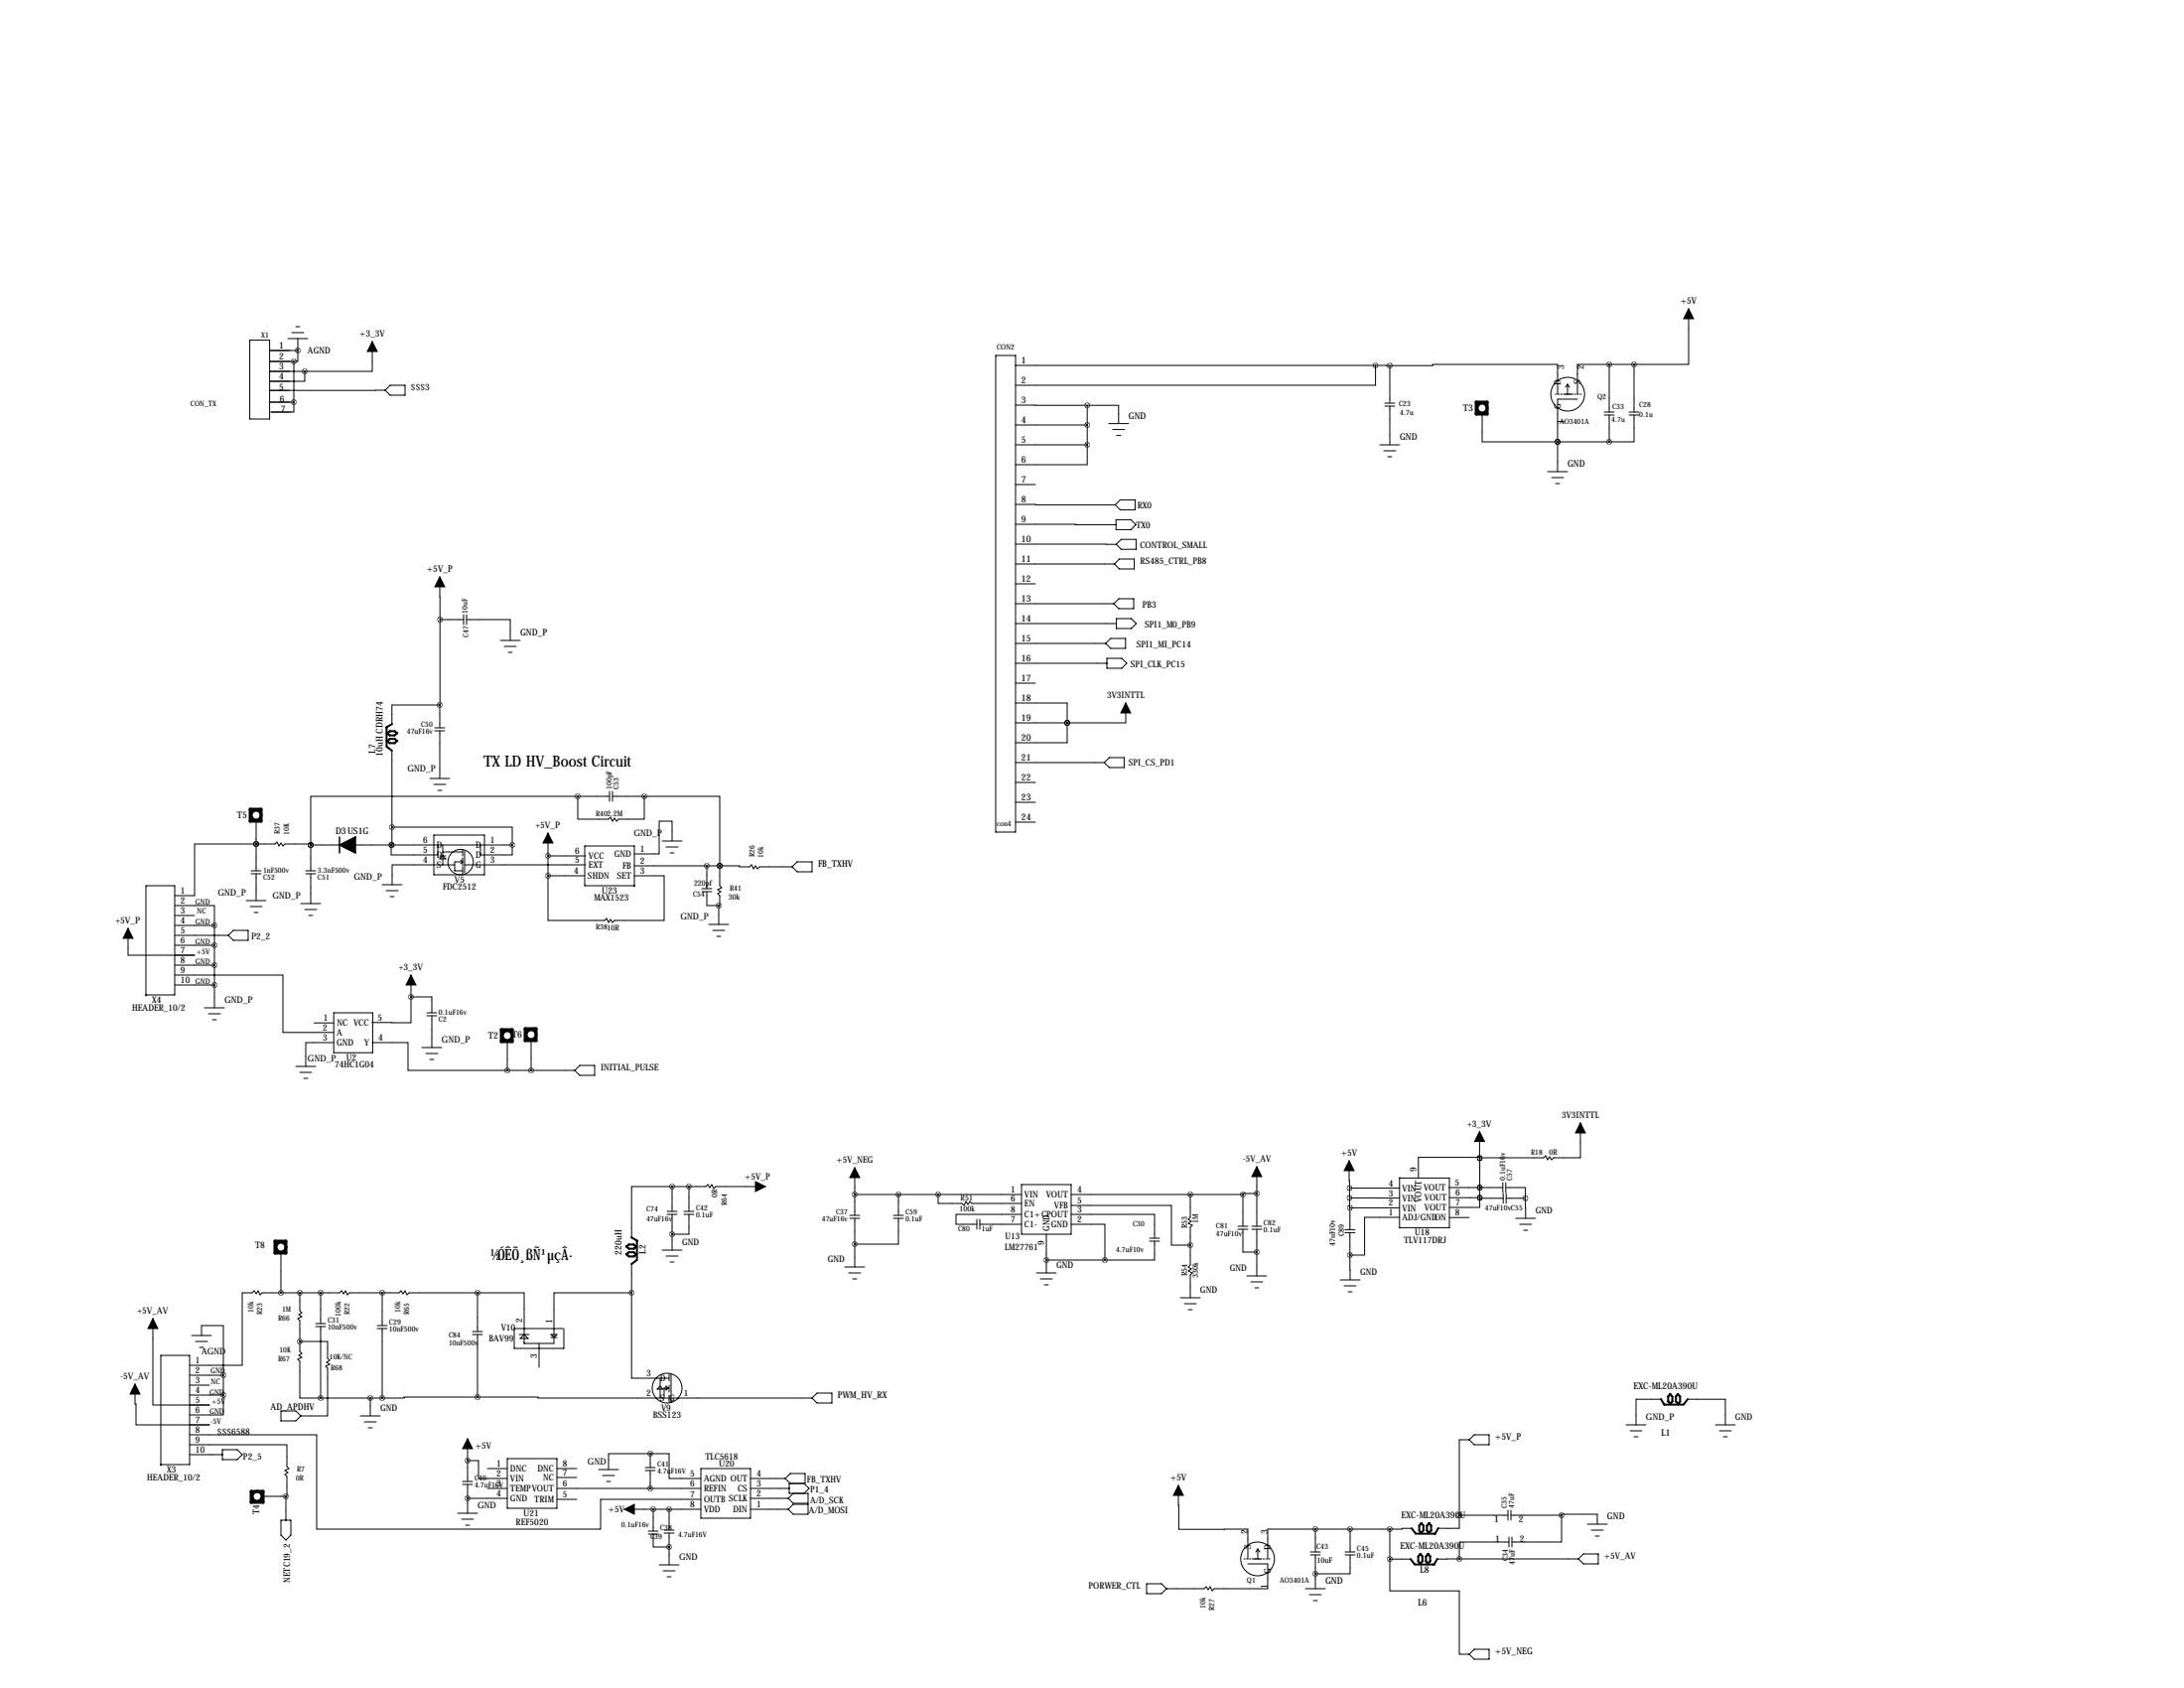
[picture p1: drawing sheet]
<svg xmlns="http://www.w3.org/2000/svg" width="559mm" height="432mm" viewBox="0 0 559 432" stroke-linecap="round" stroke-linejoin="round" font-family="sans-serif">
<g fill="none" stroke="#000" stroke-width=".25">
<path d="M432.1 79v14.2h-14M63.9 87h5.1v20.2h-5.1zM69.1 89.7h7.1M69.1 92.5h6.1M69.1 95h8.9M73.7 86.6h5M74.7 85.1h3M75.2 92.5v10.4M75.7 83.6h1M76.2 89.7v2.8h-1M76.2 86.6v3.1M78 95v2.5h-8.9h5.1"/>
<path d="M95.2 87.4v7.6h-17.2M98.6 99.8l-29.7 .1h5.1M99.8 98.6h3.8v2.5h-3.8l-1.2-1.3zM254.8 90.9h5v122h-5zM259.8 93.5h92.1M351.9 93.5v5.1h-92.1M351.9 93.5h3.7M355.6 93.5h11v-.3h31.9v7.6M355.6 93.5v9.6M401.1 98.3v2.5M401.1 98.3l-.5 .8M401.1 98.3l.5 .8"/>
<path d="M411.7 93.2v12.2M418.1 93.2h-14.5v7.6M418.1 93.2v12.2M69.1 102.9h6.1M75.2 102.9v2.5h-5.9h5.1M259.8 103.6l18.4 .1M259.8 108.7h18.4M259.8 113.8h18.4M278.2 113.8v5.1h-18.4M278.2 103.7h8v4.7M278.2 103.7v10.1M283.7 108.4h5"/>
<path d="M284.7 109.9h3M285.7 111.4h1M353.1 113.8h5M354.1 115.3h3M354.3 103.1h2.6M354.3 103.9h2.6M355.1 116.8h1M355.6 103.9v9.9M379.2 105.4v7.6h19.3M398.5 113h.1M398.5 113h13.2M400.3 100.8h1.8"/>
<path d="M403.6 102.1h-5.1v18.5M410.5 105.4h2.5M410.5 106.2h2.5M411.7 106.2v6.8M416.8 105.4h2.6M416.8 106.2h2.6M418.1 106.2v6.8h-6.4M259.8 134.1l25.7 .1M259.8 129l25.5 .1M259.8 139.2h25.8M259.8 124h5.1M285.5 132.9h3.9l1.2 1.3-1.2 1.3h-3.9z"/>
<path d="M285.6 139.2l1.3-1.2h3.8v2.5h-3.8zM286.6 127.9h3.8v2.5h-3.8l-1.3-1.3zM396 120.6h5.1M397 122.2h3M398 123.7h1M112.5 147.6l.1 10.9M112.6 158.5l-.1 21.8M112.6 158.5h6M118.6 157.2v2.6M119.4 158.5h11.2v5.3M119.4 157.2v2.6M259.8 144.3h25.3"/>
<path d="M259.8 149.4h5.1M259.8 154.4h25.2M259.8 159.5h25.8M285.1 144.3l1.3-1.3h3.8v2.5h-3.8zM285.6 158.2h3.9l1.2 1.3-1.2 1.3h-3.9zM286.3 153.2h3.8v2.5h-3.8l-1.3-1.3zM128 163.8h5.1M129 165.4h3.1M130 166.9h1.1M259.8 179.8h13.2v5.1M259.8 164.6h23.1M259.8 169.7h23.4"/>
<path d="M259.8 174.8h5.1M282.9 164.6l1.3-1.3h3.8v2.6h-3.8zM283.2 168.4h3.8l1.3 1.3-1.3 1.2h-3.8zM288 179.8v5.1h-28.2M100.3 191.9v24.3M110 199.1h5.1M111.3 186.2h2.5M111.3 186.9h2.5M112.5 180.3h-12.2v5M112.5 180.3v5.9M112.5 186.9v12.2M259.8 195.1h22.7"/>
<path d="M273 184.9h.1M273 184.9v5.1h-13.2M283.8 193.8h3.8v2.5h-3.8l-1.3-1.2zM65.5 215.9h4.9l.5-.5 .5 1 .5-.8 .5 .8 .5-.5h6.6v.3M65.5 215.9h.1M65.5 215.9h-15.7v13.2h-5.1M65.5 209.5v13.3M79.5 216.2h.1M79.5 216.2h7.4M79.5 216.2v6.6M90.9 216.2h40.2M100.1 216.2v2.5h11.9v-2.5"/>
<path d="M100.3 211.6h30.8v4.6M111 213.6h13v10.2h-13zM111 200.7h3M112 202.2h1M112.5 218.9h1.5M112.5 219.7l.8-.8 .7 .8zM113.3 217.9h5.1M113.3 216.2v5M117.9 220l.5 .5M118.4 217.4v1.5M118.4 219.5v2M118.9 217.7v5.6"/>
<path d="M122.9 216.2v2.5h8.2v-2.5M140.2 218.9h9.7M140.2 213.1v10.9M147.8 203.7v5.8h7.9l.5-.5 .5 1.1 .5-.8 .5 .8 .5-.6h6.6v-5.8M147.8 203.7h-68.3v12.5M147.8 203.7h8.2M156 202.4v2.6M156.7 202.4v2.6M156.7 203.7h8.1M164.8 203.7h19.3v17.8M169.4 215.1h5.1M170.4 216.7h3.1"/>
<path d="M171.4 218.2h1.1M172 215.1v-5h-3.3v8.3h-6.4M259.8 200.2h5.1M259.8 205.2h5.1M259.8 210.3h5.1M32.8 237.5v6.8h17h-5.1M44.7 231.6h10.2v5.1M44.7 234.2h5.1M44.7 236.7h10.2M44.7 239.3h13.7M54.9 236.7v21.1M58.4 239.3l1.3-1.3h3.8v2.5h-3.8z"/>
<path d="M63 230.4h5.1M64 231.9h3.1M64.3 222.8h2.5M64.3 223.5h2.5M65 233.4h1M65.5 223.5v6.9M77 231.1h5M78 232.7h3M78.2 222.8h2.6M78.2 223.5h2.6M79 234.2h1M79.5 223.5v7.6"/>
<path d="M97.8 226.3h5.1M98.8 227.8h3.1M99.8 229.4h1M116.3 221.2h-16v5.1M118.4 221.7v1.8M118.4 220.5h-2.1v2.3h2.1M118.4 220.5l-.5 .5M118.9 221.2h31M140.2 224v11.5h14.5l.5-.6 .5 1.1 .5-.8 .5 .8 .5-.5h12.7v-11.5h-7.6M140.2 224h9.4M162.3 226.6h-12.7v-10.2h12.7v10.4M162.3 221.5h21.8"/>
<path d="M179.6 228.1h2.5M179.6 227.3h2.5M180.8 221.5v5.8M181.4 236.5h5M182.4 238h3M183.4 239.5h1M183.9 231.6v4.9M184.1 221.5h.1M184.1 221.5h5.1v.2h2.6l.5-.5 .5 1 .5-.7 .5 .7 .5-.5h8.4M184.1 221.5v5.1l.6 .5-1.1 .5 .8 .5-.8 .5 .5 .5v2.5h-3.3v-3.5M202.7 221.7l1.3-1.2h3.8v2.5h-3.8zM37.3 254.5h7.4v-27.9h-7.4v28.2"/>
<path d="M44.7 249.4h27.7v14.7h12.9M44.7 241.8h10.2M44.7 246.9h10.2M44.7 252h10.2M52.3 257.8h5.1M53.3 259.3h3.1M105.2 255v6.6h-10.1M105.2 255h5.3v4.1M105.2 249.4v5.6M109.2 259.1h2.6M109.2 259.8h2.6M110.5 259.8v8.2"/>
<path d="M54.4 260.9h1M75.7 272.8h5.1M76.7 274.3h3.1M77.7 275.8h1M80.4 261.7h5M85.3 266.7h-7.1v6.1M85.4 269.1v-10h10v10.2l-10 .1M95.2 266.7h9.2v7.1h25.4M107.9 268h5.1M109 269.5h3M110 271h1M129.8 265.9v7.9"/>
<path d="M129.8 273.8h17.3M135.9 265.7v8.1M148.3 272.5h3.8v2.6h-3.8l-1.2-1.3zM218.7 298.7v12.2M321.6 298.4v15.3M345.2 296.9l.1 7M378.6 296.2v.1M378.6 289.5v6.7M378.6 296.3v-.2h-15.7v5M378.6 296.3v10.1M404.4 287.3v8.9h-6.9l-.5 .5-.5-.8-.5 .8-.5-1-.5 .5h-16.4M169.4 319.8h5.1"/>
<path d="M170.7 310.6h2.5M170.7 309.9h2.5M172 303.5h-10.4v13.1M172 303.5h8.6l.5-.5 .5 .8 .5-.8 .5 1 .5-.5h12.7M172 303.5v6.4M172 310.6v9.2M175 310.6h2.5M175 309.9h2.5M176.3 303.5v6.4M176.3 310.6v5.1h-4.3M217.4 310.9h2.6M217.4 311.7h2.6"/>
<path d="M218.7 311.7v12.4M218.7 305.6h42.7M228.6 310.9h2.5M228.6 311.7h2.5M229.9 311.7v6.6h-11.2M229.9 305.6v5.3M240 305.6v2.2h6.1l.5 .6 .5-1.1 .5 .8 .6-.8 .5 .5h12.7M249.9 311.9v2.6M250.7 311.9v2.6M250.7 313.2h10.7M261.4 310.6h-16.8v2.6h5.3M261.4 303h12.7v12.7h-12.7z"/>
<path d="M267.7 315.7v9.9M274.1 310.6h21.3v6.1M274.1 313.2h8.6v9.1M274.1 308.4h25.6v10.1h4.8M274.1 305.6h43.9M294.1 316.7h2.6M294.1 317.5h2.6M295.4 317.5v4.8h-12.7M304.5 305.6v5.8l-.5 .5 .8 .5-.8 .5 1.1 .5-.6 .5v9.7l-.5 .5 .8 .5-.8 .5 1.1 .5-.6 .5v5.9M316.7 313.7h2.6M316.7 314.5h2.6M318 314.5v5.8h3.6"/>
<path d="M318 305.6v8.1M320.3 313.7h2.5M320.3 314.5h2.5M321.6 305.3h-3.6v.3M321.6 314.5v11.9M344.1 314.6h2.6M344.1 315.3h2.6M345.3 306.4l12.7 .1M345.3 306.4l.1 2.6M345.3 303.9h12.7M345.3 303.9v2.5M345.4 309h12.6"/>
<path d="M345.4 309v5.6M345.4 315.3v5.8M358 311.4h-8.9v9.7h-3.7M358.1 301.3h12.7v12.7h-12.7zM370.7 303.8h13.8M370.8 311.5h5.1M370.9 306.4h7.7M378.6 306.4v2.5h-7.7M378.6 303.8h.1M378.6 306.4v.1h6M378.6 306.4h.1M384.5 302.5v2.6"/>
<path d="M384.6 305.3v2.5M385.3 303.8h5v2.7M385.3 302.5v2.6M385.4 305.3v2.5M385.4 306.5h4.9M387.8 311.7h5.1M388.8 313.2h3.1M389.8 314.7h1.1M390.3 306.5v5.2M39.1 337.3v22.1h14.5h-5.1M71.9 320v10.7M76.7 330.7v4.6l.5 .5-.7 .5 .7 .5-1 .5 .5 .5v7.9l.5 .5-.7 .5 .7 .5-1 .5 .5 .5v9.4h5.3"/>
<path d="M80.8 338.6h2.5M80.8 339.3h2.5M82 330.7v7.9M82 339.3v18.3M96.5 339.1h2.6M96.5 339.9h2.6M97.8 339.9v17.7M97.8 330.7v8.4M122.2 330.7h11.9v13h7.6v-13h19.9M122.2 330.7h-17.6l-.5 .5-.5-1-.5 .8-.5-.8-.5 .5h-12.7l-.5 .5-.5-1-.5 .8-.5-.8-.5 .5h-19.8l-.6 .5-.5-1-.5 .8-.5-.8-.5 .5h-2.5v18.5h-13.5M122.2 330.7v9.9M144 339.9h-12.4v5h12.7v-5"/>
<path d="M161.6 330.7v21.9h9.6M161.6 323.2v7.5M170.4 321.3h3.1M171.4 322.8h1.1M216.2 324.1h5M217.2 325.6h3M218.2 327.2h1M265.2 325.6h5.1M266.2 327.2h3M267.2 328.7h1M267.7 322.3h15M302 332h5.1"/>
<path d="M303 333.5h3.1M304 335h1.1M319 326.4h5.1M320 327.9h3.1M321.1 329.4h1M342.9 327.4h5.1M343.9 328.9h3.1M344.9 330.5h1M345.4 321.1v6.3M34.5 354.1v5.1h.3v5.3h18.8h-5.1M48.5 351.8h8.6M48.5 354.3h5.1"/>
<path d="M48.5 356.9h8.6M49 341.6h5.1M50 343.2h3.1M51.1 344.7h1M51.6 341.6v-2.5h5.5v12.7M57.1 356.9v5h-8.6M57.1 351.8v5.1M76.7 343.2h.1M76.7 343.2h7.1v4.3l.5 .5-.7 .5 .7 .5-1 .5 .5 .5v12.2h-6.8M82 357.6h15.8M94.7 357.6v4.6M120.9 340.6h2.5"/>
<path d="M120.9 341.4h2.5M122.2 357.4h15.5v.2h33.5M122.2 357.4h-18.8v.2h-5.6M122.2 341.4v16M132.8 341.4h2.6M134.1 341.4l1 1h-2zM137.9 343.7v6.1M141 341.4h1.5l-.8 .7zM141 342.1h1.5M168.9 352.6v5M168.9 354.6l.8 .7h-1.6zM170.4 354.6l.5 .5-.5 .5z"/>
<path d="M171.2 351.5v1.8M171.2 354.3v1.8M171.2 356.9v1.7M171.2 355.1h-1.3v2.5M171.7 351.5v7.1h.3M171.7 357.6h36.1M173.5 357.6v.3M209 356.4h3.9v2.5h-3.9l-1.2-1.3zM425.1 357.9h-6.5v6.6M431.7 357.9h9.8v6.6M41.1 374.6h7.4v-27.9h-7.4v28.2M48.5 367h32.5v24.2h72.7v-7.7h25.6"/>
<path d="M48.5 369.6h24.9v5.6l.5 .5-1 .5 .8 .5-.8 .5 .5 .5v5.1h-.2M48.5 372.1h8.4M56.9 370.8h3.8l1.3 1.3-1.3 1.3h-3.8zM71.9 360.9h3.8l1.3 1.3-1.3 1.3h-3.8zM92.2 362.2h5.1M93.2 363.7h3.1M94.2 365.3h1M118.4 379h2.5M118.4 379.7h2.5M119.6 373.6h2.8v4.6h7.4M119.6 368v11M119.6 379.7v7.4"/>
<path d="M124.7 375.7h5.1M129.8 373.1h12.7v12.7h-12.7zM142.5 375.7h5.1M142.5 378h5.1M153.2 375.9h5M154.2 377.4h3M155.2 379h1M165.1 375.4h2.5M165.1 376.2h2.5M166.4 371.9h4.8v6.3h8.1M166.4 371.9h.1M166.4 371.9h-10.7v4"/>
<path d="M166.4 371.9v3.5M166.4 376.2v4.5M179.3 375.7h12.7v12.7h-12.7zM192 378.2h8.9M200.9 378.2l1.3-1.3h3.8v2.6h-4.1v2.5h4.9v2.6h-3.9l-1.2-1.3M200.9 378.2l1.3 1.3M205.7 379.5l1.3 1.2-1.3 1.3M301.5 380l.1 11.2h17.7v7.6M375.9 368.3h-2.5v19.3M377.2 367h3.8v2.6h-3.8l-1.3-1.3zM416.1 364.5h5M417.1 366h3"/>
<path d="M418.1 367.5h1M438.9 364.5h5.1M439.9 366h3.1M440.9 367.5h1.1M66.8 382.8h6.4M71.9 388.9h2.5v3.8l-1.2 1.3-1.3-1.3zM73.2 382.8v6.1M117.1 387.1h5.1M118.1 388.6h3.1M119.1 390.1h1M119.6 383.3h10.2M124.7 380.7h5.1"/>
<path d="M142.5 380.7h36.8M142.5 383.5h5.1M159.8 386.1h19.5M165.9 391.7h2.5M165.9 392.4h2.5M167.1 386.1v5.6M167.1 392.4v3.3h4.1M169.9 392.2h2.6M169.9 391.4h2.6M171.2 395.7h.1M171.2 386.1v5.3M171.2 392.2v8.1"/>
<path d="M192 386.1h9.7M192 383.3h9.7M192 380.7h9.9M201.7 386.1l1.2-1.3h3.9v2.5h-3.9zM202.9 382l-1.2 1.3M320.8 398.8h1.8M321.8 396.2v2.6M321.8 396.2l.5 .8M321.8 396.2l-.5 .8M335.3 397h2.5M335.3 397.8h2.5M336.5 391.2v5.8"/>
<path d="M336.5 397.8v8.6M344.2 397h2.5M344.2 397.8h2.5M345.4 397.8v4.8h-8.9M345.4 391.2v5.8M355.6 398.8v8.2h17.8v16.2h2.5M355.6 391.2h-31.2v7.6M355.6 398.8h5.4M355.6 391.2v7.6M361.3 391l-5.7 .2M373.4 398.8h-5.8M373.4 387.6h12.4"/>
<path d="M373.4 387.6v3.4h-5.5M373.4 398.8h30.5M385.8 386.3v2.6M386.1 394.5h-12.7v4.3M386.1 393.2v2.5M386.6 386.3v2.6M386.6 387.6h12.9M386.8 393.2v2.5M399.5 387.6v-.3h9.2v2.6M399.5 387.6v6.9h-12.7M405.1 397.5h3.8v2.5h-3.8l-1.2-1.2zM406.1 389.9h5.1"/>
<path d="M407.2 391.4h3M408.2 392.9h1M168.7 400.3h5M169.7 401.8h3M170.7 403.4h1M293.4 405.1h3.8l1.2 1.3-1.2 1.3h-3.8zM319.3 400h5.1v6.4h-13.8l-.5 .5-.5-1-.5 .8-.5-.8-.5 .5h-9.7M334 406.4h5.1M335 407.9h3.1M336 409.4h1.1M377.2 421.9h3.8v2.5h-3.8l-1.3-1.2z"/>
<circle cx="401.1" cy="100.8" r="4.3"/>
<circle cx="117.9" cy="220.5" r="3.3"/>
<circle cx="170.7" cy="355.1" r="3.8"/>
<circle cx="321.8" cy="398.8" r="4.3"/>
</g>
<g fill="none" stroke="#000" stroke-width=".76">
<path d="M377.7 102.9h2.8v3h-2.8zM64 207h2.8v3.1h-2.8zM128.3 263.4h2.8v3h-2.8zM134.4 263.1h2.8v3.1h-2.8zM70.4 317.5h2.8v3h-2.8zM64.3 381.5h3v2.8h-3z"/>
<circle cx="379.2" cy="104.4" r="1.27"/>
<circle cx="65.5" cy="208.5" r="1.27"/>
<circle cx="129.8" cy="264.9" r="1.27"/>
<circle cx="135.9" cy="264.7" r="1.27"/>
<circle cx="71.9" cy="319" r="1.27"/>
<circle cx="65.8" cy="382.8" r="1.27"/>
</g>
<g fill="none" stroke="#000" stroke-width=".51">
<path d="M98.9 186.1v4.9l1.4 1M98.9 186.1h.1M99 189.5l.7 .6h1.2l.8-.6-.7-.5h-1.3l-.6 .6M99 187.6l.7 .5h1.2l.8-.5-.7-.6h-1.3l-.6 .6M100.3 185.2l-1.5 .9M161.5 316.5l1.6 .9M162.9 318.9l-.7 .5h-1.3l-.7-.5 .7-.5h1.3l.6 .5M162.9 317.4h.1M163 317.4v4.9l-1.4 1M162.9 320.9l-.7 .5h-1.3l-.7-.5 .7-.6h1.3l.6 .6M425 357.9l.9 1.5M425.9 359.3h.1"/>
<path d="M427.4 359.1l-.6-.6v-1.3l.5-.6 .6 .7v1.2l-.6 .8M429.4 359.1l-.6-.6v-1.3l.5-.6 .6 .7v1.2l-.6 .8M431.8 357.9l-1 1.4h-4.9M360.9 398.8l1 1.4h5M361.2 391l1 1.3h4.9M363.4 400l.5-.6v-1.3l-.5-.6-.5 .7v1.2l.5 .8M363.6 392.1l.6-.6v-1.3l-.5-.6-.6 .7v1.2l.6 .8M365.4 400l.5-.6v-1.3l-.5-.6-.6 .7v1.2l.6 .8M365.6 392.1l.6-.6v-1.3l-.5-.6-.6 .7v1.2l.6 .8M367.1 392.3h.1M367.7 398.8l-.8 1.5M368 390.9l-.9 1.5"/>
<path d="M366.9 400.2h.1"/>
</g>
<path d="M86.9 214.1v4.1" fill="none" stroke="#000" stroke-width=".38"/>
<path d="M86.9 216.2l4-2.1v4.1z" fill="#000" stroke="#000" stroke-width=".38"/>
<path d="M404.6 100.8h-6.8M318.3 398.8h6.8" fill="none" stroke="#000" stroke-width=".25" stroke-dasharray=".4 .4"/>
<g fill="#000" stroke="#000" stroke-width=".25">
<path d="M432.1 79l1.2 2.5h-2.5zM95.2 87.4l1.3 2.5h-2.5zM112.5 147.6l1.3 2.5h-2.5zM288 179.8l1.3 2.6h-2.5zM140.2 213.1l1.3 2.5h-2.6zM32.8 237.5l1.2 2.5h-2.5zM105.2 249.4l1.2 2.6h-2.5zM218.7 298.7l1.3 2.5h-2.6zM321.6 298.4l1.2 2.6h-2.5zM345.2 296.9l1.3 2.6h-2.6zM378.6 289.5l1.2 2.5h-2.5zM404.4 287.3l1.2 2.5h-2.5z"/>
<path d="M193.3 302.3l2.5 1.2-2.5 1.3zM39.1 337.3l1.3 2.6h-2.6zM34.5 354.1l1.3 2.5h-2.5zM119.6 368l1.3 2.6h-2.5zM301.5 380l1.3 2.5h-2.6zM159.8 386.1l2.5-1.3v2.5z"/>
</g>
<path d="M345.2 306.4a.05 .05 0 0 0 .1 0 .05 .05 0 0 0-.1 0zM378.6 306.4a.05 .05 0 0 0 .1 0 .05 .05 0 0 0-.1 0zM378.6 303.8a.05 .05 0 0 0 .1 0 .05 .05 0 0 0-.1 0zM345.3 309a.05 .05 0 0 0 .1 0 .05 .05 0 0 0-.1 0zM378.6 296.3a.05 .05 0 0 0 .1 0 .05 .05 0 0 0-.1 0zM378.6 303.8a.05 .05 0 0 0 .1 0 .05 .05 0 0 0-.1 0zM378.6 306.4a.05 .05 0 0 0 .1 0 .05 .05 0 0 0-.1 0zM345.3 321.1a.05 .05 0 0 0 .1 0 .05 .05 0 0 0-.1 0zM345.2 303.9a.05 .05 0 0 0 .1 0 .05 .05 0 0 0-.1 0zM229.8 305.6a.05 .05 0 0 0 .1 0 .05 .05 0 0 0-.1 0zM218.6 305.6a.05 .05 0 0 0 .1 0 .05 .05 0 0 0-.1 0zM240 305.6a.05 .05 0 0 0 .1 0 .05 .05 0 0 0-.1 0zM218.6 318.3a.05 .05 0 0 0 .1 0 .05 .05 0 0 0-.1 0zM321.5 305.3a.05 .05 0 0 0 .1 0 .05 .05 0 0 0-.1 0zM321.5 320.3a.05 .05 0 0 0 .1 0 .05 .05 0 0 0-.1 0zM318 305.6a.05 .05 0 0 0 .1 0 .05 .05 0 0 0-.1 0zM267.7 322.3a.05 .05 0 0 0 .1 0 .05 .05 0 0 0-.1 0zM304.5 305.6a.05 .05 0 0 0 .1 0 .05 .05 0 0 0-.1 0zM304.5 318.5a.05 .05 0 0 0 .1 0 .05 .05 0 0 0-.1 0zM54.8 236.7a.05 .05 0 0 0 .1 0 .05 .05 0 0 0-.1 0zM54.8 241.8a.05 .05 0 0 0 .1 0 .05 .05 0 0 0-.1 0zM54.8 246.9a.05 .05 0 0 0 .1 0 .05 .05 0 0 0-.1 0zM54.8 252a.05 .05 0 0 0 .1 0 .05 .05 0 0 0-.1 0zM105.1 255a.05 .05 0 0 0 .1 0 .05 .05 0 0 0-.1 0zM57.1 356.9a.05 .05 0 0 0 .1 0 .05 .05 0 0 0-.1 0zM57.1 351.8a.05 .05 0 0 0 .1 0 .05 .05 0 0 0-.1 0zM167.1 386.1a.05 .05 0 0 0 .1 0 .05 .05 0 0 0-.1 0zM166.3 380.7a.05 .05 0 0 0 .1 0 .05 .05 0 0 0-.1 0zM166.3 371.9a.05 .05 0 0 0 .1 0 .05 .05 0 0 0-.1 0zM119.6 383.3a.05 .05 0 0 0 .1 0 .05 .05 0 0 0-.1 0zM119.6 373.6a.05 .05 0 0 0 .1 0 .05 .05 0 0 0-.1 0zM73.1 382.8a.05 .05 0 0 0 .1 0 .05 .05 0 0 0-.1 0zM161.5 330.7a.05 .05 0 0 0 .1 0 .05 .05 0 0 0-.1 0zM122.1 357.4a.05 .05 0 0 0 .1 0 .05 .05 0 0 0-.1 0zM171.9 303.5a.05 .05 0 0 0 .1 0 .05 .05 0 0 0-.1 0zM176.2 303.5a.05 .05 0 0 0 .1 0 .05 .05 0 0 0-.1 0zM171.9 315.7a.05 .05 0 0 0 .1 0 .05 .05 0 0 0-.1 0zM100.2 216.2a.05 .05 0 0 0 .1 0 .05 .05 0 0 0-.1 0zM100 216.2a.05 .05 0 0 0 .1 0 .05 .05 0 0 0-.1 0zM131 216.2a.05 .05 0 0 0 .1 0 .05 .05 0 0 0-.1 0zM100.2 211.6a.05 .05 0 0 0 .1 0 .05 .05 0 0 0-.1 0zM140.2 218.9a.05 .05 0 0 0 .1 0 .05 .05 0 0 0-.1 0zM147.8 203.7a.05 .05 0 0 0 .1 0 .05 .05 0 0 0-.1 0zM164.8 203.7a.05 .05 0 0 0 .1 0 .05 .05 0 0 0-.1 0zM180.8 221.5a.05 .05 0 0 0 .1 0 .05 .05 0 0 0-.1 0zM184.1 221.5a.05 .05 0 0 0 .1 0 .05 .05 0 0 0-.1 0zM65.5 215.9a.05 .05 0 0 0 .1 0 .05 .05 0 0 0-.1 0zM140.2 224a.05 .05 0 0 0 .1 0 .05 .05 0 0 0-.1 0zM65.5 215.9a.05 .05 0 0 0 .1 0 .05 .05 0 0 0-.1 0zM278.1 113.8a.05 .05 0 0 0 .1 0 .05 .05 0 0 0-.1 0zM278.1 108.7a.05 .05 0 0 0 .1 0 .05 .05 0 0 0-.1 0zM278.1 103.7a.05 .05 0 0 0 .1 0 .05 .05 0 0 0-.1 0zM351.9 93.5a.05 .05 0 0 0 .1 0 .05 .05 0 0 0-.1 0zM82 330.7a.05 .05 0 0 0 .1 0 .05 .05 0 0 0-.1 0zM94.7 357.6a.05 .05 0 0 0 .1 0 .05 .05 0 0 0-.1 0zM122.1 330.7a.05 .05 0 0 0 .1 0 .05 .05 0 0 0-.1 0zM76.7 343.2a.05 .05 0 0 0 .1 0 .05 .05 0 0 0-.1 0zM97.7 330.7a.05 .05 0 0 0 .1 0 .05 .05 0 0 0-.1 0zM97.7 357.6a.05 .05 0 0 0 .1 0 .05 .05 0 0 0-.1 0zM76.7 330.7a.05 .05 0 0 0 .1 0 .05 .05 0 0 0-.1 0zM82 357.6a.05 .05 0 0 0 .1 0 .05 .05 0 0 0-.1 0zM71.8 330.7a.05 .05 0 0 0 .1 0 .05 .05 0 0 0-.1 0zM184.1 221.5a.05 .05 0 0 0 .1 0 .05 .05 0 0 0-.1 0zM398.5 113a.05 .05 0 0 0 .1 0 .05 .05 0 0 0-.1 0zM336.5 402.6a.05 .05 0 0 0 .1 0 .05 .05 0 0 0-.1 0zM336.5 391.2a.05 .05 0 0 0 .1 0 .05 .05 0 0 0-.1 0zM345.4 391.2a.05 .05 0 0 0 .1 0 .05 .05 0 0 0-.1 0zM411.7 93.2a.05 .05 0 0 0 .1 0 .05 .05 0 0 0-.1 0zM418 93.2a.05 .05 0 0 0 .1 0 .05 .05 0 0 0-.1 0zM398.5 113a.05 .05 0 0 0 .1 0 .05 .05 0 0 0-.1 0zM411.7 113a.05 .05 0 0 0 .1 0 .05 .05 0 0 0-.1 0zM373.3 398.8a.05 .05 0 0 0 .1 0 .05 .05 0 0 0-.1 0zM399.5 387.6a.05 .05 0 0 0 .1 0 .05 .05 0 0 0-.1 0zM373.3 387.6a.05 .05 0 0 0 .1 0 .05 .05 0 0 0-.1 0zM77.9 95a.05 .05 0 0 0 .1 0 .05 .05 0 0 0-.1 0zM129.7 273.8a.05 .05 0 0 0 .1 0 .05 .05 0 0 0-.1 0zM135.8 273.8a.05 .05 0 0 0 .1 0 .05 .05 0 0 0-.1 0zM112.5 158.5a.05 .05 0 0 0 .1 0 .05 .05 0 0 0-.1 0zM112.5 180.3a.05 .05 0 0 0 .1 0 .05 .05 0 0 0-.1 0zM75.1 102.9a.05 .05 0 0 0 .1 0 .05 .05 0 0 0-.1 0zM75.1 92.5a.05 .05 0 0 0 .1 0 .05 .05 0 0 0-.1 0zM378.5 296.2a.05 .05 0 0 0 .1 0 .05 .05 0 0 0-.1 0zM273 184.9a.05 .05 0 0 0 .1 0 .05 .05 0 0 0-.1 0zM273 184.9a.05 .05 0 0 0 .1 0 .05 .05 0 0 0-.1 0z" fill="#000" stroke="#000" stroke-width="1.3"/>
<g font-size="4">
<text x="123.7" y="196.1">TX LD HV_Boost Circuit</text>
<text x="125.5" y="322.3">½</text>
<text x="127.3" y="322.3">ÓÊÕ¸ßÑ¹µçÂ·</text>
</g>
<g font-size="2.4">
<text x="429.9" y="77.7">+5V</text>
<text x="71.4" y="89.2">1</text>
<text x="71.4" y="91.9">2</text>
<text x="71.4" y="94.5">3</text>
<text x="261.4" y="93">1</text>
<text x="400.2" y="94.5" transform="rotate(-90 400.2 94.5)">3</text>
<text x="405.3" y="94.5" transform="rotate(-90 405.3 94.5)">2</text>
<text x="71.4" y="96.9">4</text>
<text x="71.4" y="99.8">5</text>
<text x="261.4" y="98">2</text>
<text x="399.4" y="98.5" transform="rotate(-90 399.4 98.5)">D</text>
<text x="404.4" y="98.3" transform="rotate(-90 404.4 98.3)">S</text>
<text x="71.6" y="102.8">6</text>
<text x="71.8" y="105.4">7</text>
<text x="261.4" y="103.1">3</text>
<text x="288.7" y="107.1">GND</text>
<text x="374.4" y="105.2">T3</text>
<text x="399.4" y="104.6" transform="rotate(-90 399.4 104.6)">G</text>
<text x="261.4" y="108.2">4</text>
<text x="261.4" y="113.3">5</text>
<text x="358.1" y="112.5">GND</text>
<text x="400.2" y="108.4" transform="rotate(-90 400.2 108.4)">1</text>
<text x="261.4" y="118.4">6</text>
<text x="401.1" y="119.4">GND</text>
<text x="261.4" y="123.4">7</text>
<text x="261.4" y="128.5">8</text>
<text x="261.4" y="133.6">9</text>
<text x="261.4" y="138.7">10</text>
<text x="261.4" y="143.8">11</text>
<text x="109.2" y="146.3">+5V_P</text>
<text x="261.4" y="148.8">12</text>
<text x="261.4" y="153.9">13</text>
<text x="261.4" y="159">14</text>
<text x="133.1" y="162.6">GND_P</text>
<text x="261.4" y="164.1">15</text>
<text x="261.4" y="169.2">16</text>
<text x="261.4" y="174.2">17</text>
<text x="261.4" y="179.3">18</text>
<text x="261.4" y="184.4">19</text>
<text x="261.4" y="189.5">20</text>
<text x="96" y="192.7" transform="rotate(-90 96 192.7)">L7</text>
<text x="97.9" y="193.4" transform="rotate(-90 97.9 193.4)">10uH CDRH74</text>
<text x="261.4" y="194.6">21</text>
<text x="261.4" y="199.6">22</text>
<text x="60.7" y="209.3">T5</text>
<text x="261.4" y="204.7">23</text>
<text x="261.4" y="209.8">24</text>
<text x="85.9" y="213.2">D3US1G</text>
<text x="209.3" y="221.7">FB_TXHV</text>
<text x="124.9" y="265.7">T2</text>
<text x="131" y="265.4">T6</text>
<text x="159" y="320.9" transform="rotate(-90 159 320.9)">220uH</text>
<text x="165.2" y="320.7" transform="rotate(-90 165.2 320.7)">L2</text>
<text x="214.4" y="357.6">PWM_HV_RX</text>
<text x="418" y="355.3">EXC-ML20A390U</text>
<text x="69.2" y="360.7">AD_APDHV</text>
<text x="382.5" y="368.3">+5V_P</text>
<text x="425.1" y="367.2">L1</text>
<text x="299.4" y="378.7">+5V</text>
<text x="358.6" y="388.4">EXC-ML20A390U</text>
<text x="382.3" y="389.3">1</text>
<text x="388.6" y="389.3">2</text>
<text x="411.2" y="388.6">GND</text>
<text x="319.3" y="392.4" transform="rotate(-90 319.3 392.4)">2</text>
<text x="324.4" y="392.4" transform="rotate(-90 324.4 392.4)">3</text>
<text x="382.6" y="394.5">1</text>
<text x="388.9" y="394.5">2</text>
<text x="320.1" y="396.2" transform="rotate(-90 320.1 396.2)">S</text>
<text x="325.2" y="396.5" transform="rotate(-90 325.2 396.5)">D</text>
<text x="358.3" y="396.2">EXC-ML20A390U</text>
<text x="324.4" y="406.4" transform="rotate(-90 324.4 406.4)">1</text>
<text x="325.2" y="402.6" transform="rotate(-90 325.2 402.6)">G</text>
<text x="339.1" y="405.1">GND</text>
<text x="363.3" y="402.2">L8</text>
<text x="362.8" y="410.6">L6</text>
<text x="382.5" y="423.2">+5V_NEG</text>
</g>
<g font-size="2.3">
<text x="92" y="86.1">+3_3V</text>
<text x="78.7" y="90.4">AGND</text>
<text x="105.2" y="99.8">$$$3</text>
<text x="291" y="130">RX0</text>
<text x="290.7" y="135.1">TX0</text>
<text x="291.7" y="140.3">CONTROL_SMALL</text>
<text x="291.7" y="144.3">RS485_CTRL_PB8</text>
<text x="292.3" y="155.5">PB3</text>
<text x="292.9" y="160.5">SPI1_M0_PB9</text>
<text x="290.8" y="165.6">SPI1_MI_PC14</text>
<text x="289.3" y="170.7">SPI_CLK_PC15</text>
<text x="283.2" y="178.6">3V3INTTL</text>
<text x="104.3" y="197.4">GND_P</text>
<text x="288.7" y="195.9">SPI_CS_PD1</text>
<text x="108.3" y="215.6">6</text>
<text x="125.5" y="215.6">1</text>
<text x="137" y="211.8">+5V_P</text>
<text x="162.2" y="213.9">GND_P</text>
<text x="108.3" y="220.7">4</text>
<text x="108.3" y="218.2">5</text>
<text x="111.8" y="219.5">D</text>
<text x="111.8" y="217">D</text>
<text x="121.7" y="217">D</text>
<text x="121.7" y="219.5">D</text>
<text x="125.5" y="218.2">2</text>
<text x="125.5" y="220.7">3</text>
<text x="147.1" y="220.7">5</text>
<text x="147.1" y="218.4">6</text>
<text x="150.6" y="219.8">VCC</text>
<text x="157.2" y="219.2">GND</text>
<text x="163.8" y="217.9">1</text>
<text x="163.8" y="221">2</text>
<text x="90.5" y="225">GND_P</text>
<text x="111.8" y="222">S</text>
<text x="113.3" y="227.7">FDC2512</text>
<text x="116.3" y="225.8">V5</text>
<text x="121.7" y="222">G</text>
<text x="146.9" y="223.5">4</text>
<text x="150.4" y="224.8">SHDN</text>
<text x="150.6" y="222">EXT</text>
<text x="157.9" y="224.8">SET</text>
<text x="159.3" y="222.3">FB</text>
<text x="163.8" y="223.5">3</text>
<text x="46.2" y="228.6">1</text>
<text x="46.2" y="231.1">2</text>
<text x="46.2" y="233.7">3</text>
<text x="55.7" y="229.1">GND_P</text>
<text x="69.7" y="229.9">GND_P</text>
<text x="152" y="230.5">MAX1523</text>
<text x="154" y="228.6">U23</text>
<text x="29.6" y="236.2">+5V_P</text>
<text x="46.2" y="236.2">4</text>
<text x="46.2" y="238.8">5</text>
<text x="174.1" y="235.2">GND_P</text>
<text x="46.2" y="241.3">6</text>
<text x="46.2" y="243.8">7</text>
<text x="64.3" y="240.3">P2_2</text>
<text x="46.2" y="246.4">8</text>
<text x="46.2" y="248.9">9</text>
<text x="46.2" y="251.5">10</text>
<text x="102.1" y="248.2">+3_3V</text>
<text x="38.9" y="256.5">X4</text>
<text x="57.4" y="256.5">GND_P</text>
<text x="33.9" y="258.7">HEADER_10/2</text>
<text x="82.6" y="263.6">2</text>
<text x="82.7" y="261.2">1</text>
<text x="86.2" y="262.5">NC VCC</text>
<text x="96.7" y="261.1">5</text>
<text x="82.6" y="266.2">3</text>
<text x="86.1" y="264.9">A</text>
<text x="86.1" y="267.5">GND</text>
<text x="93.2" y="267.5">Y</text>
<text x="96.8" y="266.2">4</text>
<text x="113" y="266.7">GND_P</text>
<text x="78.7" y="271.5">GND_P</text>
<text x="85.6" y="273.1">74HC1G04</text>
<text x="88.6" y="271.3">U2</text>
<text x="153.7" y="273.8">INITIAL_PULSE</text>
<text x="399.6" y="286">3V3INTTL</text>
<text x="375.5" y="288.2">+3_3V</text>
<text x="214" y="297.4">+5V_NEG</text>
<text x="317.9" y="297.2">-5V_AV</text>
<text x="343.1" y="295.7">+5V</text>
<text x="362.4" y="299.6" transform="rotate(-90 362.4 299.6)">9</text>
<text x="190.6" y="301.8">+5V_P</text>
<text x="258.7" y="305.1">1</text>
<text x="275.6" y="305.1">4</text>
<text x="355.3" y="306">3</text>
<text x="355.3" y="303.4">4</text>
<text x="358.8" y="304.7">VIN</text>
<text x="364.3" y="304.6">VOUT</text>
<text x="372.2" y="303.3">5</text>
<text x="372.4" y="305.9">6</text>
<text x="258.7" y="307.3">6</text>
<text x="258.7" y="310.1">8</text>
<text x="262.1" y="306.4">VIN</text>
<text x="262.1" y="308.7">EN</text>
<text x="262.1" y="311.4">C1+CPOUT</text>
<text x="267.6" y="306.4">VOUT</text>
<text x="269.7" y="309.2">VFB</text>
<text x="275.6" y="310.1">3</text>
<text x="275.6" y="307.8">5</text>
<text x="355.3" y="310.9">1</text>
<text x="355.3" y="308.5">2</text>
<text x="358.8" y="309.8">VIN</text>
<text x="358.8" y="307.3">VIN</text>
<text x="363.7" y="307.6" transform="rotate(-90 363.7 307.6)">VOUT</text>
<text x="364.5" y="307.2">VOUT</text>
<text x="364.5" y="309.7">VOUT</text>
<text x="372.4" y="310.9">8</text>
<text x="372.4" y="308.4">7</text>
<text x="392.9" y="310.4">GND</text>
<text x="257.2" y="317">U13</text>
<text x="258.7" y="312.7">7</text>
<text x="262.1" y="314">C1-</text>
<text x="268.5" y="315" transform="rotate(-90 268.5 315)">GND</text>
<text x="269" y="314">GND</text>
<text x="275.6" y="312.7">2</text>
<text x="358.8" y="312.2">ADJ/GNDON</text>
<text x="362" y="315.9">U18</text>
<text x="65.3" y="319.3">T8</text>
<text x="174.5" y="318.5">GND</text>
<text x="211.8" y="322.8">GND</text>
<text x="257.1" y="319.9">LM27761</text>
<text x="267.2" y="318.4" transform="rotate(-90 267.2 318.4)">9</text>
<text x="359.2" y="318.1">TLV117DRJ</text>
<text x="270.3" y="324.4">GND</text>
<text x="314.7" y="325.1">GND</text>
<text x="348" y="326.1">GND</text>
<text x="307.1" y="330.7">GND</text>
<text x="35.2" y="336">+5V_AV</text>
<text x="128.2" y="340.4">V10</text>
<text x="133.6" y="338.3" transform="rotate(-90 133.6 338.3)">2</text>
<text x="141.2" y="338.6" transform="rotate(-90 141.2 338.6)">1</text>
<text x="51.6" y="346.5">AGND</text>
<text x="125.1" y="343.2">BAV99</text>
<text x="137.4" y="347.4" transform="rotate(-90 137.4 347.4)">3</text>
<text x="30.9" y="352.8">-5V_AV</text>
<text x="50" y="348.7">1</text>
<text x="50" y="351.3">2</text>
<text x="50" y="353.8">3</text>
<text x="165.4" y="352">3</text>
<text x="168.9" y="353.4">D</text>
<text x="50" y="356.4">4</text>
<text x="50" y="358.9">5</text>
<text x="165.4" y="357.1">2</text>
<text x="168.9" y="358.4">S G</text>
<text x="175" y="357.1">1</text>
<text x="50" y="361.4">6</text>
<text x="50" y="364">7</text>
<text x="97.3" y="360.9">GND</text>
<text x="167.1" y="362.8">BSS123</text>
<text x="169.2" y="360.9">V9</text>
<text x="421.1" y="363.2">GND_P</text>
<text x="444" y="363.2">GND</text>
<text x="50" y="366.5">8</text>
<text x="50" y="369.1">9</text>
<text x="50" y="371.6">10</text>
<text x="55.6" y="367">$$$6588</text>
<text x="121.7" y="370.6">+5V</text>
<text x="42.8" y="376.7">X3</text>
<text x="62.2" y="373.4">P2_5</text>
<text x="127.1" y="375.2">1</text>
<text x="127.1" y="377.7">2</text>
<text x="130.6" y="376.5">DNC</text>
<text x="137.5" y="376.5">DNC</text>
<text x="144" y="377.4">7</text>
<text x="144" y="375.2">8</text>
<text x="150.4" y="374.6">GND</text>
<text x="176.6" y="377.7">5</text>
<text x="180.4" y="373.4">TLC5618</text>
<text x="184" y="375.2">U20</text>
<text x="193.5" y="377.7">4</text>
<text x="37.7" y="378.8">HEADER_10/2</text>
<text x="127.1" y="380.2">3</text>
<text x="127.1" y="382.8">4</text>
<text x="130.6" y="379">VIN</text>
<text x="130.6" y="381.6">TEMPVOUT</text>
<text x="139" y="378.8">NC</text>
<text x="144" y="383">5</text>
<text x="144" y="380.2">6</text>
<text x="176.6" y="380.2">6</text>
<text x="176.6" y="383">7</text>
<text x="180.1" y="379">AGND OUT</text>
<text x="180.1" y="381.6">REFIN</text>
<text x="188.8" y="381.6">CS</text>
<text x="193.5" y="382.8">2</text>
<text x="193.5" y="380.2">3</text>
<text x="206.5" y="379.2">FB_TXHV</text>
<text x="207.3" y="381.8">P1_4</text>
<text x="66.3" y="387.3" transform="rotate(-90 66.3 387.3)">T4</text>
<text x="122.2" y="385.8">GND</text>
<text x="130.6" y="384.1">GND</text>
<text x="133.9" y="387.9">U21</text>
<text x="136.7" y="384.3">TRIM</text>
<text x="155.7" y="386.8">+5V</text>
<text x="176.6" y="385.6">8</text>
<text x="180.1" y="384.3">OUTB SCLK</text>
<text x="180.1" y="386.9">VDD</text>
<text x="187.6" y="386.9">DIN</text>
<text x="193.5" y="385.6">1</text>
<text x="207" y="387.1">A/D_MOSI</text>
<text x="207.3" y="384.6">A/D_SCK</text>
<text x="132" y="390.2">REF5020</text>
<text x="173.7" y="399">GND</text>
<text x="410.5" y="398.8">+5V_AV</text>
<text x="74.2" y="404.9" transform="rotate(-90 74.2 404.9)">NETC19_2</text>
<text x="278.5" y="406.4">PORWER_CTL</text>
</g>
<g font-size="2">
<text x="177.5" y="226.7">220pf</text>
<text x="50" y="231.4">GND</text>
<text x="50.4" y="233.7">NC</text>
<text x="186.4" y="230.1">30k</text>
<text x="50" y="236.5">GND</text>
<text x="50" y="241.6">GND</text>
<text x="50.3" y="244.1">+5V</text>
<text x="50" y="246.6">GND</text>
<text x="50" y="251.7">GND</text>
<text x="396.4" y="295.5">0R</text>
<text x="183.5" y="306.4" transform="rotate(-90 183.5 306.4)">0R</text>
<text x="245.5" y="309.9">100k</text>
<text x="245.8" y="307.1">R51</text>
<text x="303.8" y="314.3" transform="rotate(-90 303.8 314.3)">R53</text>
<text x="306.6" y="313" transform="rotate(-90 306.6 313)">1M</text>
<text x="343.9" y="316.3" transform="rotate(-90 343.9 316.3)">C89</text>
<text x="341.6" y="318.9" transform="rotate(-90 341.6 318.9)">47uF10v</text>
<text x="303.8" y="326.5" transform="rotate(-90 303.8 326.5)">R54</text>
<text x="306.6" y="326.8" transform="rotate(-90 306.6 326.8)">330k</text>
<text x="53.9" y="351.3">GND</text>
<text x="53.6" y="356.9">GND</text>
<text x="54" y="354.1">NC</text>
<text x="54.2" y="359.2">+5V</text>
<text x="53.6" y="361.7">GND</text>
<text x="53.8" y="364.2">-5V</text>
<text x="336.9" y="399.8">10uF</text>
<text x="387.6" y="400.2" transform="rotate(-90 387.6 400.2)">47uF</text>
</g>
<g font-size="1.9">
<text x="66.9" y="86.4">X1</text>
<text x="255" y="89.4">CON2</text>
<text x="48.7" y="103.9">CON_TX</text>
<text x="357.9" y="103.9">C23</text>
<text x="358.2" y="106.2">4.7u</text>
<text x="408.7" y="102.1">Q2</text>
<text x="412.3" y="108">4.7u</text>
<text x="412.5" y="104.6">C33</text>
<text x="419.4" y="104.1">C28</text>
<text x="419.4" y="106.7">0.1u</text>
<text x="399" y="108.5">AO3401A</text>
<text x="119.6" y="157" transform="rotate(-90 119.6 157)">10uF</text>
<text x="119.9" y="163.1" transform="rotate(-90 119.9 163.1)">C47</text>
<text x="107.7" y="185.9">C50</text>
<text x="104.1" y="187.7">47uF16v</text>
<text x="156.5" y="201.9" transform="rotate(-90 156.5 201.9)">100pF</text>
<text x="158.3" y="201.9" transform="rotate(-90 158.3 201.9)">C53</text>
<text x="152.4" y="208.8">R402.2M</text>
<text x="71.6" y="213.4" transform="rotate(-90 71.6 213.4)">R37</text>
<text x="73.9" y="213.6" transform="rotate(-90 73.9 213.6)">10K</text>
<text x="255.1" y="211.4">con4</text>
<text x="193" y="219.2" transform="rotate(-90 193 219.2)">R26</text>
<text x="195.3" y="219.5" transform="rotate(-90 195.3 219.5)">10k</text>
<text x="67.3" y="225.1">C52</text>
<text x="67.3" y="223.3">1nF500v</text>
<text x="81.3" y="225.1">C51</text>
<text x="81.3" y="223.3">3.3nF500v</text>
<text x="186.7" y="227.8">R41</text>
<text x="177.3" y="229.4">C54</text>
<text x="152.4" y="237.8">R3810R</text>
<text x="112.3" y="261.4">C2</text>
<text x="112.3" y="259.6">0.1uF16v</text>
<text x="391.7" y="295.5">R18</text>
<text x="385.1" y="302" transform="rotate(-90 385.1 302)">0.1uF16v</text>
<text x="386.9" y="302" transform="rotate(-90 386.9 302)">C57</text>
<text x="165.4" y="309.9">C74</text>
<text x="178.1" y="309.6">C42</text>
<text x="178.1" y="311.4">0.1uF</text>
<text x="186" y="308.4" transform="rotate(-90 186 308.4)">R64</text>
<text x="213.9" y="310.6">C37</text>
<text x="231.6" y="310.6">C59</text>
<text x="380" y="309.7">47uF10vC55</text>
<text x="165.4" y="312.4">47uF16v</text>
<text x="210.3" y="312.4">47uF16v</text>
<text x="231.6" y="312.4">0.1uF</text>
<text x="245.1" y="315">C80</text>
<text x="251.2" y="315">1uF</text>
<text x="289.8" y="313.7">C30</text>
<text x="311.1" y="314.2">C81</text>
<text x="311.1" y="316.2">47uF10v</text>
<text x="323.3" y="313.4">C82</text>
<text x="323.3" y="315.2">0.1uF</text>
<text x="285.5" y="320.3">4.7uF10v</text>
<text x="64.8" y="335.8" transform="rotate(-90 64.8 335.8)">10k</text>
<text x="72.1" y="335.6">1M</text>
<text x="102.4" y="335.8" transform="rotate(-90 102.4 335.8)">10k</text>
<text x="67.1" y="336.3" transform="rotate(-90 67.1 336.3)">R23</text>
<text x="71.1" y="337.9">R66</text>
<text x="83.8" y="338.3">C31</text>
<text x="83.8" y="340.1">10nF500v</text>
<text x="87.2" y="336.8" transform="rotate(-90 87.2 336.8)">100k</text>
<text x="89.5" y="336.3" transform="rotate(-90 89.5 336.3)">R22</text>
<text x="99.6" y="338.8">C29</text>
<text x="99.6" y="340.6">10nF500v</text>
<text x="104.7" y="336.3" transform="rotate(-90 104.7 336.3)">R65</text>
<text x="71.5" y="346">10K</text>
<text x="84.3" y="347.8">10K/NC</text>
<text x="114.8" y="342.1">C84</text>
<text x="114.8" y="344.2">10nF500v</text>
<text x="71.1" y="348.3">R67</text>
<text x="84.6" y="350.6">R68</text>
<text x="75.9" y="376.4">R7</text>
<text x="168.1" y="375.2">C41</text>
<text x="168.1" y="376.9">4.7uF16V</text>
<text x="75.7" y="378.7">0R</text>
<text x="121.4" y="378.7">C40</text>
<text x="121.4" y="380.5">4.7uF16V</text>
<text x="385.6" y="385.8" transform="rotate(-90 385.6 385.8)">C35</text>
<text x="387.3" y="385.8" transform="rotate(-90 387.3 385.8)">47uF</text>
<text x="158.9" y="390.7">0.1uF16v</text>
<text x="166.4" y="393.8">C39</text>
<text x="168.9" y="391.4">C38</text>
<text x="173.5" y="393.2">4.7uF16V</text>
<text x="336.8" y="396.2">C43</text>
<text x="347.2" y="396.7">C45</text>
<text x="347.2" y="398.5">0.1uF</text>
<text x="385.8" y="399.3" transform="rotate(-90 385.8 399.3)">C34</text>
<text x="319" y="404.9">Q1</text>
<text x="327.4" y="404.9">AO3401A</text>
<text x="308.4" y="411.5" transform="rotate(-90 308.4 411.5)">10k</text>
<text x="310.7" y="412" transform="rotate(-90 310.7 412)">R27</text>
</g>
</svg>
